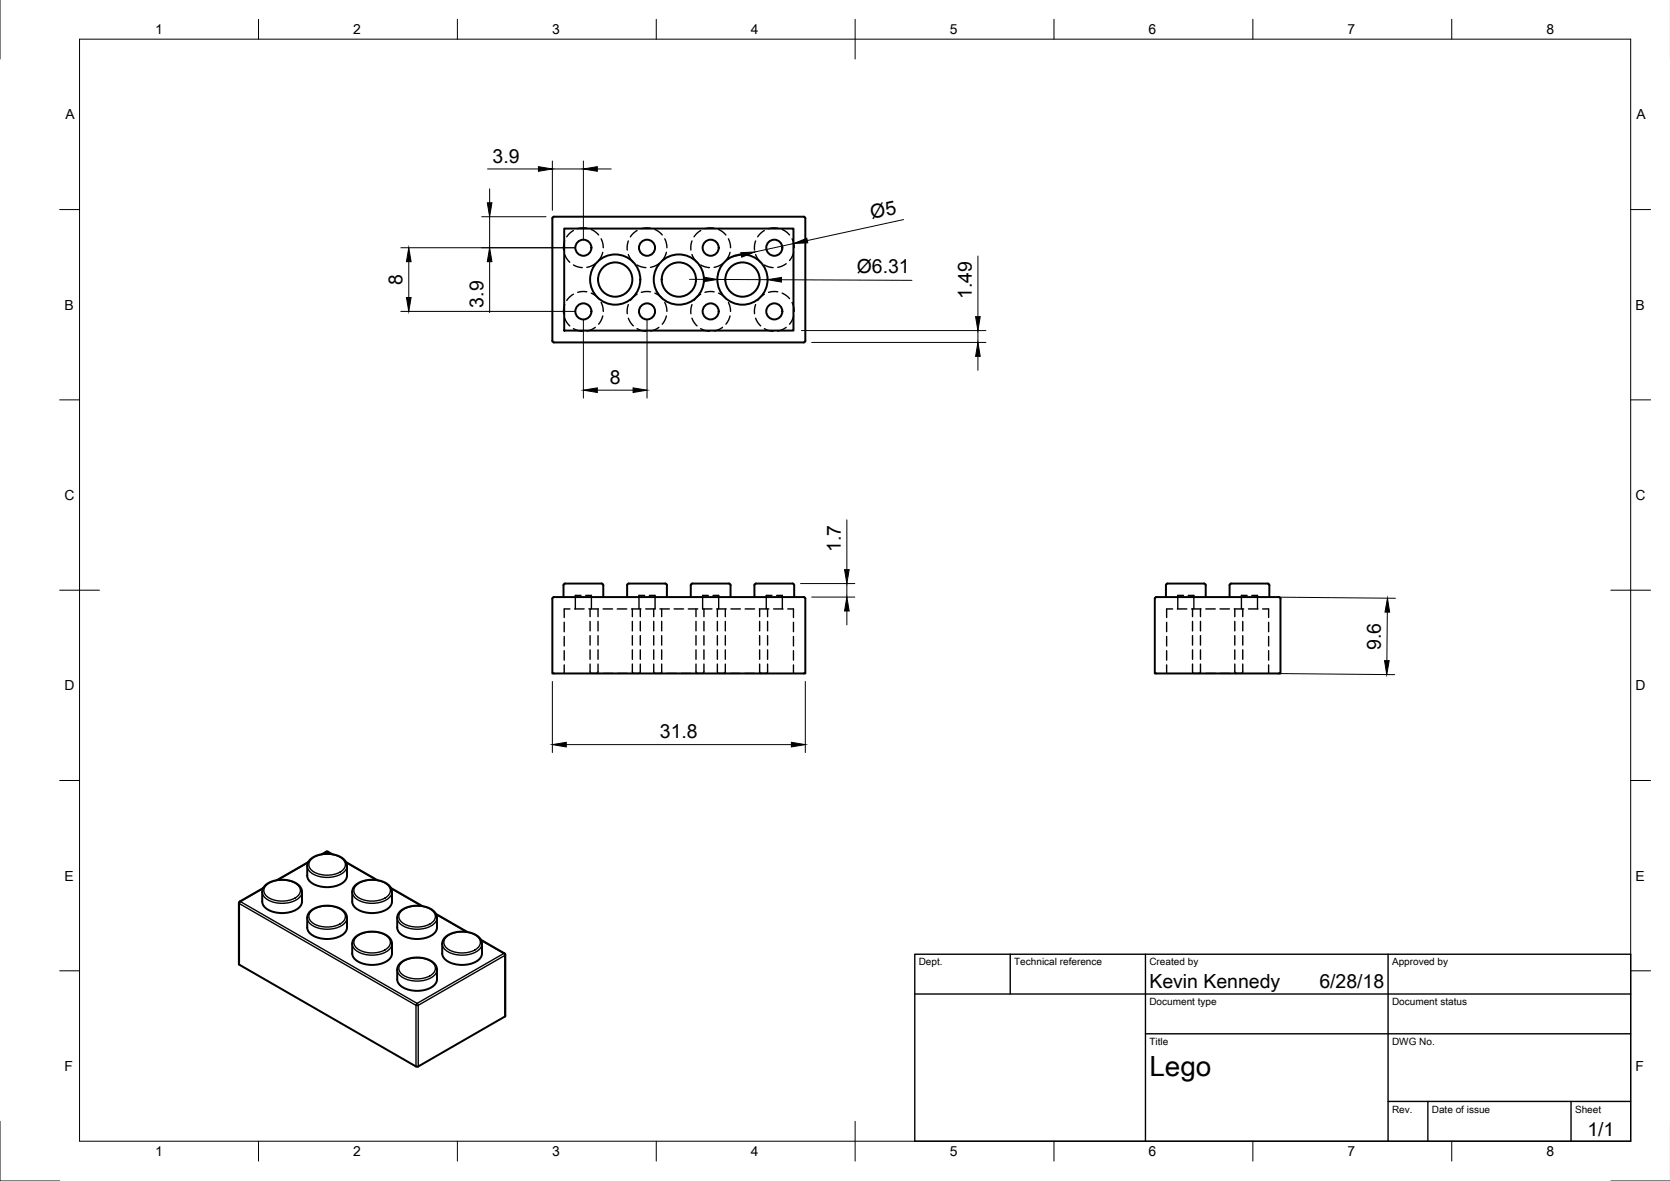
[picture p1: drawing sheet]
<svg xmlns="http://www.w3.org/2000/svg" width="420mm" height="297mm" viewBox="0 0 420 297" stroke-linecap="round" stroke-linejoin="round" font-family="sans-serif">
<!-- layer: Hidden -->
<g fill="none" stroke="#000" stroke-width=".35">
<path d="M144.3 58l-1 .7-.7 .9M147.6 57.4l-1.1-.1-1.2 .2M148.8 57.7l.9 .5 .9 .9M160.3 58l-1 .7-.7 .9M163.7 57.4l-1.2-.1-1.2 .2M164.8 57.7l.9 .5 .9 .9M176.3 58l-1 .7-.7 .9M179.7 57.4l-1.2-.1-1.1 .2M180.8 57.7l.9 .5 .9 .9M192.3 58l-.9 .7-.8 .9M195.7 57.4l-1.1-.1-1.2 .2M196.8 57.7l.9 .5 .9 .9"/>
<path d="M142.1 60.6l-.3 1.2v1.1M142.1 64l.5 1 .7 1M142.1 76.6l-.3 1.2v1.1M144.3 74l-1 .7-.7 .9M144.3 66.6l1.1 .5 1.1 .2M147.6 73.4l-1.1-.1-1.2 .2M148.8 73.7l1 .7 .8 .7M149.8 66.3l-1 .6-1.2 .3M151.2 60.1l.4 1 .2 1.2M151.2 76.1l.4 1 .2 1.2M151.6 63.5l-.4 1.1-.6 .9M151.6 79.5l-.4 1.1-.6 .9"/>
<path d="M158.1 60.6l-.3 1.2v1.1M158.1 76.6l-.3 1.2v1.1M158.1 64l.5 1 .8 1M160.3 74l-1 .7-.7 .9M160.3 66.6l1.1 .5 1.1 .2M163.7 73.4l-1.2-.1-1.2 .2M164.8 73.7l1.1 .7 .7 .7M165.8 66.3l-1 .6-1.1 .3M167.3 60.1l.3 1 .2 1.2M167.3 76.1l.3 1 .2 1.2M167.7 63.5l-.5 1.1-.6 .9M167.7 79.5l-.5 1.1-.6 .9"/>
<path d="M174.1 76.6l-.3 1.2v1.1M174.1 60.6l-.3 1.2v1.1M174.1 64l.5 1 .8 1M176.3 74l-1 .7-.7 .9M176.3 66.6l1.1 .5 1.1 .2M179.7 73.4l-1.2-.1-1.1 .2M180.8 73.7l1.1 .7 .7 .7M181.8 66.3l-.9 .6-1.2 .3M183.3 76.1l.4 1 .1 1.2M183.3 60.1l.4 1 .1 1.2M183.7 79.5l-.5 1.1-.6 .9M183.7 63.5l-.5 1.1-.6 .9"/>
<path d="M190.1 60.6l-.3 1.2v1.1M190.1 76.6l-.3 1.2v1.1M190.1 64l.5 1 .8 1M192.3 74l-.9 .7-.8 .9M192.3 66.6l1.1 .5 1.1 .2M195.7 73.4l-1.1-.1-1.2 .2M196.8 73.7l1.1 .7 .7 .7M197.8 66.3l-.9 .6-1.2 .3M199.3 60.1l.4 1 .1 1.2M199.3 76.1l.4 1 .1 1.2M199.7 63.5l-.4 1.1-.7 .9M199.7 79.5l-.4 1.1-.7 .9"/>
<path d="M142.1 80l.5 1 .7 1M144.3 82.7l1.1 .4 1.1 .2M149.8 82.3l-1 .6-1.2 .3M158.1 80l.5 1 .8 1M160.3 82.7l1.1 .4 1.1 .2M165.8 82.3l-1 .6-1.1 .3M174.1 80l.5 1 .8 1M176.3 82.7l1.1 .4 1.1 .2M181.8 82.3l-.9 .6-1.2 .3M190.1 80l.5 1 .8 1M192.3 82.7l1.1 .4 1.1 .2M197.8 82.3l-.9 .6-1.2 .3"/>
<path d="M141.9 156.5v2.4M143.4 153.2h-1.5v2.1M144.6 153.2h2.4M146.2 149.8h-1.4v3.4M147.4 149.8h1.4v3.4M148.2 153.2h2.3M148.5 153.2v1.9M148.5 156.3v2.4M148.5 159.9v2.4M150.5 153.2v1.9M150.5 156.3v2.4M150.5 159.9v2.4"/>
<path d="M151.7 153.2h2.4M155.3 153.2h2.4M158.9 153.2h2.4M159.1 153.2v1.9M159.1 156.3v2.4M159.1 159.9v2.4M161.1 153.2v1.9M161.1 156.3v2.4M161.1 159.9v2.4M162.2 149.8h-1.4v3.4M162.5 153.2h2.3M163.4 149.8h1.4v3.4"/>
<path d="M164.5 153.2v1.9M164.5 156.3v2.4M164.5 159.9v2.4M166 153.2h2.4M166.5 153.2v1.9M166.5 156.3v2.4M166.5 159.9v2.4M169.6 153.2h2.4M173.2 153.2h2.4M175.1 153.2v1.9M175.1 156.3v2.4M175.1 159.9v2.4"/>
<path d="M177.1 153.2v1.9M177.1 156.3v2.4M177.1 159.9v2.4M178.2 149.8h-1.4v3.4h2.3M179.4 149.8h1.4v3.4M180.3 153.2h2.4M180.5 153.2v1.9M180.5 156.3v2.4M180.5 159.9v2.4M182.5 153.2v1.9M182.5 156.3v2.4M182.5 159.9v2.4"/>
<path d="M183.9 153.2h2.4M187.5 153.2h2.4M191 153.2h2.4M191.1 153.2v1.9M191.1 156.3v2.4M191.1 159.9v2.4M193.1 153.2v1.9M193.1 156.3v2.4M193.1 159.9v2.4M194.2 149.8h-1.4v3.4M194.6 153.2h2.4M195.4 149.8h1.4v3.4"/>
<path d="M198.2 153.2h1.4v2.1M199.6 156.5v2.4M293.5 156.5v2.4M295 153.2h-1.5v2.1M296.2 153.2h2.4M297.7 149.8h-1.4v3.4M298.9 149.8h1.5v3.4M299.8 153.2h2.4M300 153.2v1.9M300 156.3v2.4M300 159.9v2.4M302 153.2v1.9"/>
<path d="M302 156.3v2.4M302 159.9v2.4M303.4 153.2h2.4M306.9 153.2h2.4M310.5 153.2h2.4M310.7 153.2v1.9M310.7 156.3v2.4M310.7 159.9v2.4M312.7 153.2v1.9M312.7 156.3v2.4M312.7 159.9v2.4M313.8 149.8h-1.5v3.4"/>
<path d="M314.1 153.2h2.4M314.9 149.8h1.5v3.4M317.7 153.2h1.5v2.1M319.2 156.5v2.4M141.9 160.1v2.4M141.9 163.7v2.3M141.9 167.2v2.2M148.5 167l.1 2.3 2 .1M148.5 163.4v2.4M150.5 167v2l-.4 .4M150.5 163.4v2.4M151.8 169.4h2.4"/>
<path d="M155.4 169.4h2.4M159.1 167v2l.4 .4M159.1 163.4v2.4M161.1 167l-.1 2.3-2.1 .1M161.1 163.4v2.4M164.5 167l.1 2.3 2 .1M164.5 163.4v2.4M166.5 167v2l-.4 .4M166.5 163.4v2.4M167.8 169.4h2.4M171.4 169.4h2.4M175.1 167v2l.4 .4"/>
<path d="M175.1 163.4v2.4M177.1 167l-.1 2.3-2 .1M177.1 163.4v2.4M180.5 167l.1 2.3 2 .1M180.5 163.4v2.4M182.5 167v2l-.4 .4M182.5 163.4v2.4M183.8 169.4h2.4M187.4 169.4h2.4M191.1 167v2l.4 .4M191.1 163.4v2.4M193.1 167l-.1 2.3-2 .1"/>
<path d="M193.1 163.4v2.4M199.6 160.1v2.4M199.6 163.7v2.3M199.6 167.2v2.2M293.5 160.1v2.4M293.5 163.7v2.3M293.5 167.2v2.2M300 167l.1 2.3 2.1 .1M300 163.4v2.4M302 167v2l-.4 .4M302 163.4v2.4M303.4 169.4h2.4"/>
<path d="M306.9 169.4h2.4M310.7 167v2l.4 .4M310.7 163.4v2.4M312.7 167l-.2 2.3-2 .1M312.7 163.4v2.4M319.2 160.1v2.4M319.2 163.7v2.3M319.2 167.2v2.2"/>
</g>
<!-- layer: Visible -->
<g fill="none" stroke="#000" stroke-width=".5">
<path d="M139 54.7l.4-.2 63 .1 .2 .3v31l-.4 .2h-63l-.2-.4zM141.9 57.5h57.7v25.6h-57.7zM139 150.4l.4-.2h63l.2 .4v18.8h-63.6zM142.2 146.8h9.2M142.2 146.8l-.4 .4v3M151.4 146.8l.4 .4v3M158.2 146.8h9.2M158.2 146.8l-.4 .4v3M167.4 146.8l.4 .4v3M174.2 146.8h9.2M174.2 146.8l-.4 .4v3M183.4 146.8l.4 .4v3"/>
<path d="M190.2 146.8h9.2M190.2 146.8l-.4 .4v3M199.4 146.8l.4 .4v3M290.6 150.4l.3-.2h31.1l.2 .4v18.8h-31.7zM293.7 146.8h9.2M293.7 146.8l-.4 .4v3M302.9 146.8l.4 .4v3M309.7 146.8h9.3M309.8 146.8l-.4 .4v3M319 146.8l.4 .4v3M77.6 216.8l-8 4.6M78 216.2l1.4-.9 1.8-.5h2.2l1.8 .5 1.2 .7 .7 1 .2 .7v2.6a3.4 3.4 0 0 1-3.1 2.6 6.7 6.7 0 0 1-6.5-1.5l-.4-1.1v-2.6l.2-.8z"/>
<path d="M81 214.9l1.3-.8 1.3 .8M87 216.8l8 4.6M66.2 223.3l-6 3.6-.1 15.7 44.7 25.7 .4-.1 21.9-12.6v-15.7l-6.1-3.5M66.7 222.7l1.4-.9 1.8-.5h2.1l1.9 .5 1.2 .7 .7 1 .2 .7v2.6a3.4 3.4 0 0 1-3.1 2.6 6.7 6.7 0 0 1-6.5-1.5l-.4-1.1v-2.6l.2-.8zM78 229.3l1.3-.9 1.9-.5h2.2l1.9 .5 1.2 .7 .6 .9 .2 .8v2.5a3.4 3.4 0 0 1-3.1 2.6 6.7 6.7 0 0 1-6.5-1.5l-.4-1.1v-2.5l.2-.8zM89.3 222.7l1.4-.9 1.9-.5h2.1l1.8 .5 1.2 .7 .8 1 .1 .7v2.6a3.4 3.4 0 0 1-3 2.6 6.7 6.7 0 0 1-6.6-1.5l-.4-1.1v-2.6l.2-.8zM89.3 235.8l1.3-.9 2-.5h2.1l1.9 .5 1.2 .7 .7 1 .1 .7v2.5a3.4 3.4 0 0 1-3 2.7 6.7 6.7 0 0 1-6.6-1.6l-.4-1.1v-2.5l.2-.8zM98.4 223.3l7.9 4.6M100.7 229.3l1.2-.9 2-.5h2.1l1.9 .5 1.2 .7 .7 .9 .1 .8v2.5a3.4 3.4 0 0 1-3 2.6 6.7 6.7 0 0 1-6.6-1.5l-.4-1.1v-2.5l.2-.8zM109.7 229.9l7.9 4.5M112 235.8l1.3-.9 1.9-.5h2.1l2 .5 1.1 .7 .7 1 .2 .6v2.6a3.4 3.4 0 0 1-3.1 2.7 6.7 6.7 0 0 1-6.5-1.6l-.4-1.1v-2.5l.2-.8zM100.7 242.3l1.3-.9 2-.5h1.9l1.9 .5 1.2 .7 .8 1 .1 .7v2.5a3.4 3.4 0 0 1-3 2.7 6.7 6.7 0 0 1-6.6-1.5l-.4-1.2v-2.5l.2-.8z"/>
<circle cx="146.8" cy="62.3" r="2.02"/>
<circle cx="146.8" cy="78.3" r="2.02"/>
<circle cx="154.8" cy="70.3" r="6.3"/>
<circle cx="154.8" cy="70.3" r="4.3"/>
<circle cx="162.8" cy="78.3" r="2.02"/>
<circle cx="162.8" cy="62.3" r="2.02"/>
<circle cx="170.8" cy="70.3" r="6.3"/>
<circle cx="170.8" cy="70.3" r="4.3"/>
<circle cx="178.8" cy="78.3" r="2.02"/>
<circle cx="178.8" cy="62.3" r="2.02"/>
<circle cx="186.8" cy="70.3" r="6.3"/>
<circle cx="186.8" cy="70.3" r="4.3"/>
<circle cx="194.8" cy="62.3" r="2.02"/>
<circle cx="194.8" cy="78.3" r="2.02"/>
</g>
<!-- layer: Visible Narrow -->
<g fill="none" stroke="#000" stroke-width=".35">
<path d="M77.3 217.8a3.4 3.4 0 0 0 3.1 2.7 6.7 6.7 0 0 0 6.5-1.6l.4-1.1M77.5 217l-7.5 4.3M78.5 216a6.5 6.5 0 0 1 8.1 .5 1.92 1.92 0 0 1-1 2.8 6.5 6.5 0 0 1-7.6-.8 1.73 1.73 0 0 1 .5-2.5zM82.1 214.2h.2M82.3 214.2l1 .6M82.3 214.2l-1 .6M82.5 214.2h-.2M87.1 217l7.5 4.3M60.1 227.1l.1 .2M60.2 227.3l44.5 25.6M60.2 227.3v15.3M60.3 226.8h.2"/>
<path d="M60.5 226.8l44.4 25.6M60.5 226.8l-.3 .5M66 224.3a3.4 3.4 0 0 0 3 2.7 6.7 6.7 0 0 0 6.6-1.6l.4-1.1M66.1 223.5l-5.6 3.3M67.1 222.5a6.5 6.5 0 0 1 8.1 .5 1.92 1.92 0 0 1-1 2.9 6.5 6.5 0 0 1-7.5-.9 1.73 1.73 0 0 1 .4-2.5zM77.3 230.8a3.4 3.4 0 0 0 3.1 2.7 6.7 6.7 0 0 0 6.5-1.5l.4-1.2M78.5 229.1a6.5 6.5 0 0 1 8.1 .4 1.92 1.92 0 0 1-1 2.9 6.5 6.5 0 0 1-7.6-.9 1.73 1.73 0 0 1 .5-2.4zM88.6 224.3a3.4 3.4 0 0 0 3.1 2.7 6.7 6.7 0 0 0 6.5-1.6l.4-1.1M88.6 237.4a3.4 3.4 0 0 0 3.1 2.6 6.7 6.7 0 0 0 6.5-1.5l.4-1.1M89.8 222.5a6.5 6.5 0 0 1 8.1 .5 1.92 1.92 0 0 1-1 2.9 6.5 6.5 0 0 1-7.5-.9 1.73 1.73 0 0 1 .4-2.5zM89.8 235.6a6.5 6.5 0 0 1 8.1 .4 1.92 1.92 0 0 1-1 2.9 6.5 6.5 0 0 1-7.5-.9 1.73 1.73 0 0 1 .4-2.4zM98.5 223.5l7.5 4.3"/>
<path d="M99.9 230.8a3.4 3.4 0 0 0 3.1 2.7 6.7 6.7 0 0 0 6.6-1.5l.3-1.2M101.1 229.1a6.5 6.5 0 0 1 8.1 .4 1.92 1.92 0 0 1-1 2.9 6.5 6.5 0 0 1-7.5-.9 1.73 1.73 0 0 1 .4-2.4zM109.8 230l7.5 4.4M111.3 237.4a3.4 3.4 0 0 0 3 2.6 6.7 6.7 0 0 0 6.6-1.5l.4-1.1M112.4 235.6a6.5 6.5 0 0 1 8.1 .4 1.92 1.92 0 0 1-1 2.9 6.5 6.5 0 0 1-7.5-.9 1.73 1.73 0 0 1 .4-2.4zM121.1 236.6l5.6 3.2-21.8 12.6M126.9 239.8h-.2l.3 .5 .1-.2M99.9 243.9a3.4 3.4 0 0 0 3.1 2.6 6.7 6.7 0 0 0 6.6-1.5l.3-1.1M101.1 242.1a6.5 6.5 0 0 1 8.1 .5 1.92 1.92 0 0 1-1 2.8 6.5 6.5 0 0 1-7.5-.9 1.73 1.73 0 0 1 .4-2.4zM104.7 252.9h.5M104.7 252.9v15.3M104.9 252.4l-.2 .5"/>
<path d="M104.9 252.4l.3 .5M105.2 252.9l21.8-12.6v15.4M105.2 252.9v15.3"/>
</g>
<!-- layer: Border -->
<g fill="none" stroke="#000" stroke-width=".25">
<path d="M0 -.1v15M20 9.9h390.3v277.1h-390.3zM65 4.8v5.1M115.1 4.8v5.1M165.1 4.8v5.1M215.1 4.8v10.1M265.2 4.8v5.1M315.2 4.8v5.1M365.2 4.8v5.1M15 52.7h5M410.3 52.7h5M15 100.6h5"/>
<path d="M410.3 100.6h5M15 148.4h10M405.3 148.4h10M15 196.3h5M410.3 196.3h5M15 244.2h5M410.3 244.2h5M0 282v15h15M65 287v5M115.1 287v5M165.1 287v5M215.1 282v10"/>
<path d="M265.2 287v5M315.2 287v5M365.2 287v5M405.3 297h14.9"/>
</g>
<!-- layer: TitleBlock -->
<path d="M230.2 240h180.1v47h-180.1zM230.2 250h180.1M254.2 240v10M288.2 240v47M349.2 240v47M288.2 260h122.1M349.2 277h61.1M359.2 277v10M395.3 277v10" fill="none" stroke="#000" stroke-width=".35"/>
<!-- layer: Dimensions -->
<g fill="none" stroke="#000" stroke-width=".25">
<path d="M121.2 54.5h16.2M122.7 42.5h12.8M123.2 47.5v3.5M123.2 54.5v7.8M139 40.5v12.4M139 42.5h7.8M146.8 40.5v19.8M150.3 42.5h3.5M227.3 55.2l-24.2 5.3M100.8 62.3h44M100.8 78.3h44M102.8 65.8v9"/>
<path d="M123.2 65.8v12.8M173.5 70.3h3.5M180.5 70.3h12.6M186.5 64.1l-3.4 .8M196.6 70.4l32.8 .1M199.7 61.2l-9.8 2.2M246 64.4v15.2M146.8 80.3v19.8M150.3 98.1h9M162.8 80.3v19.8M201.6 83.1h46.4M204.2 86.1h43.8"/>
<path d="M246 83.1v3M246 89.6v3.5M213.1 130.7v12.6M201.4 146.8h13.7M204.2 150.2h10.9M213.1 146.8v3.4M213.1 153.7v3.5M321.4 150.2l29.7 .3M349 154l-.1 12.2M139 171.4v17.9M202.6 171.4v17.9M321.2 169.4l29.7 .3"/>
<path d="M142.5 187.3h56.6"/>
</g>
<g fill="#000" stroke="#000" stroke-width=".25">
<path d="M122.6 51h1.2l-.6 3.5zM135.5 41.9l3.5 .6-3.5 .6zM146.8 42.5l3.5-.6v1.2zM199.7 61.2l3.3-1.3 .2 1.2zM102.3 74.8h1.1l-.6 3.5zM102.8 62.3l.6 3.5h-1.1zM123.2 62.3l.6 3.5h-1.2zM177 69.7l3.5 .6-3.5 .6zM186.4 63.6l3.5-.2-3.3 1.3zM193.1 70.3l3.5-.5v1.1zM245.5 79.6h1.1l-.6 3.5zM146.8 98.1l3.5-.5v1.1z"/>
<path d="M159.3 97.6l3.5 .5-3.5 .6zM246 86.1l.6 3.5h-1.1zM213.1 150.2l.5 3.5h-1.1zM212.5 143.3h1.1l-.5 3.5zM349.1 150.5l.5 3.5h-1.1zM348.3 166.2h1.2l-.6 3.5zM139 187.3l3.5-.6v1.2zM199.1 186.7l3.5 .6-3.5 .6z"/>
</g>
<text font-size="7" x="289.2" y="270.5">Lego</text>
<g font-size="4.9">
<text x="123.9" y="41">3.9</text>
<text x="219.4" y="55.2" transform="rotate(-12 219.4 55.2)">Ø5</text>
<text x="101.3" y="71.7" transform="rotate(-90 101.3 71.7)">8</text>
<text x="215.6" y="68.7">Ø6.31</text>
<text x="121.6" y="77.4" transform="rotate(-90 121.6 77.4)">3.9</text>
<text x="244.5" y="75.2" transform="rotate(-90 244.5 75.2)">1.49</text>
<text x="153.4" y="96.6">8</text>
<text x="211.6" y="138.8" transform="rotate(-90 211.6 138.8)">1.7</text>
<text x="347.4" y="163.4" transform="rotate(-89 347.4 163.4)">9.6</text>
<text x="166" y="185.7">31.8</text>
<text x="289.2" y="248.5">Kevin Kennedy</text>
<text x="331.9" y="248.5">6/28/18</text>
<text x="399.4" y="285.6">1/1</text>
</g>
<g font-size="3.5">
<text x="39" y="8.6">1</text>
<text x="88.9" y="8.6">2</text>
<text x="138.9" y="8.6">3</text>
<text x="188.9" y="8.6">4</text>
<text x="239" y="8.6">5</text>
<text x="288.9" y="8.6">6</text>
<text x="339" y="8.6">7</text>
<text x="389.1" y="8.6">8</text>
<text x="16.4" y="30">A</text>
<text x="411.7" y="30">A</text>
<text x="16.2" y="77.9">B</text>
<text x="411.5" y="77.9">B</text>
<text x="16.3" y="125.8">C</text>
<text x="411.5" y="125.8">C</text>
<text x="16.2" y="173.6">D</text>
<text x="411.5" y="173.6">D</text>
<text x="16.3" y="221.5">E</text>
<text x="411.5" y="221.5">E</text>
<text x="16.3" y="269.4">F</text>
<text x="411.5" y="269.4">F</text>
<text x="39" y="290.8">1</text>
<text x="88.9" y="290.8">2</text>
<text x="138.9" y="290.8">3</text>
<text x="188.9" y="290.8">4</text>
<text x="239" y="290.8">5</text>
<text x="288.9" y="290.8">6</text>
<text x="339" y="290.8">7</text>
<text x="389.1" y="290.8">8</text>
</g>
<g font-size="2.5">
<text x="231.2" y="242.8">Dept.</text>
<text x="255.2" y="242.8">Technical reference</text>
<text x="289.2" y="242.8">Created by</text>
<text x="350.2" y="242.8">Approved by</text>
<text x="289.2" y="252.8">Document type</text>
<text x="350.2" y="252.8">Document status</text>
<text x="289.2" y="262.8">Title</text>
<text x="350.2" y="262.8">DWG No.</text>
<text x="350.2" y="279.8">Rev.</text>
<text x="360.2" y="279.8">Date of issue</text>
<text x="396.3" y="279.8">Sheet</text>
</g>
</svg>
